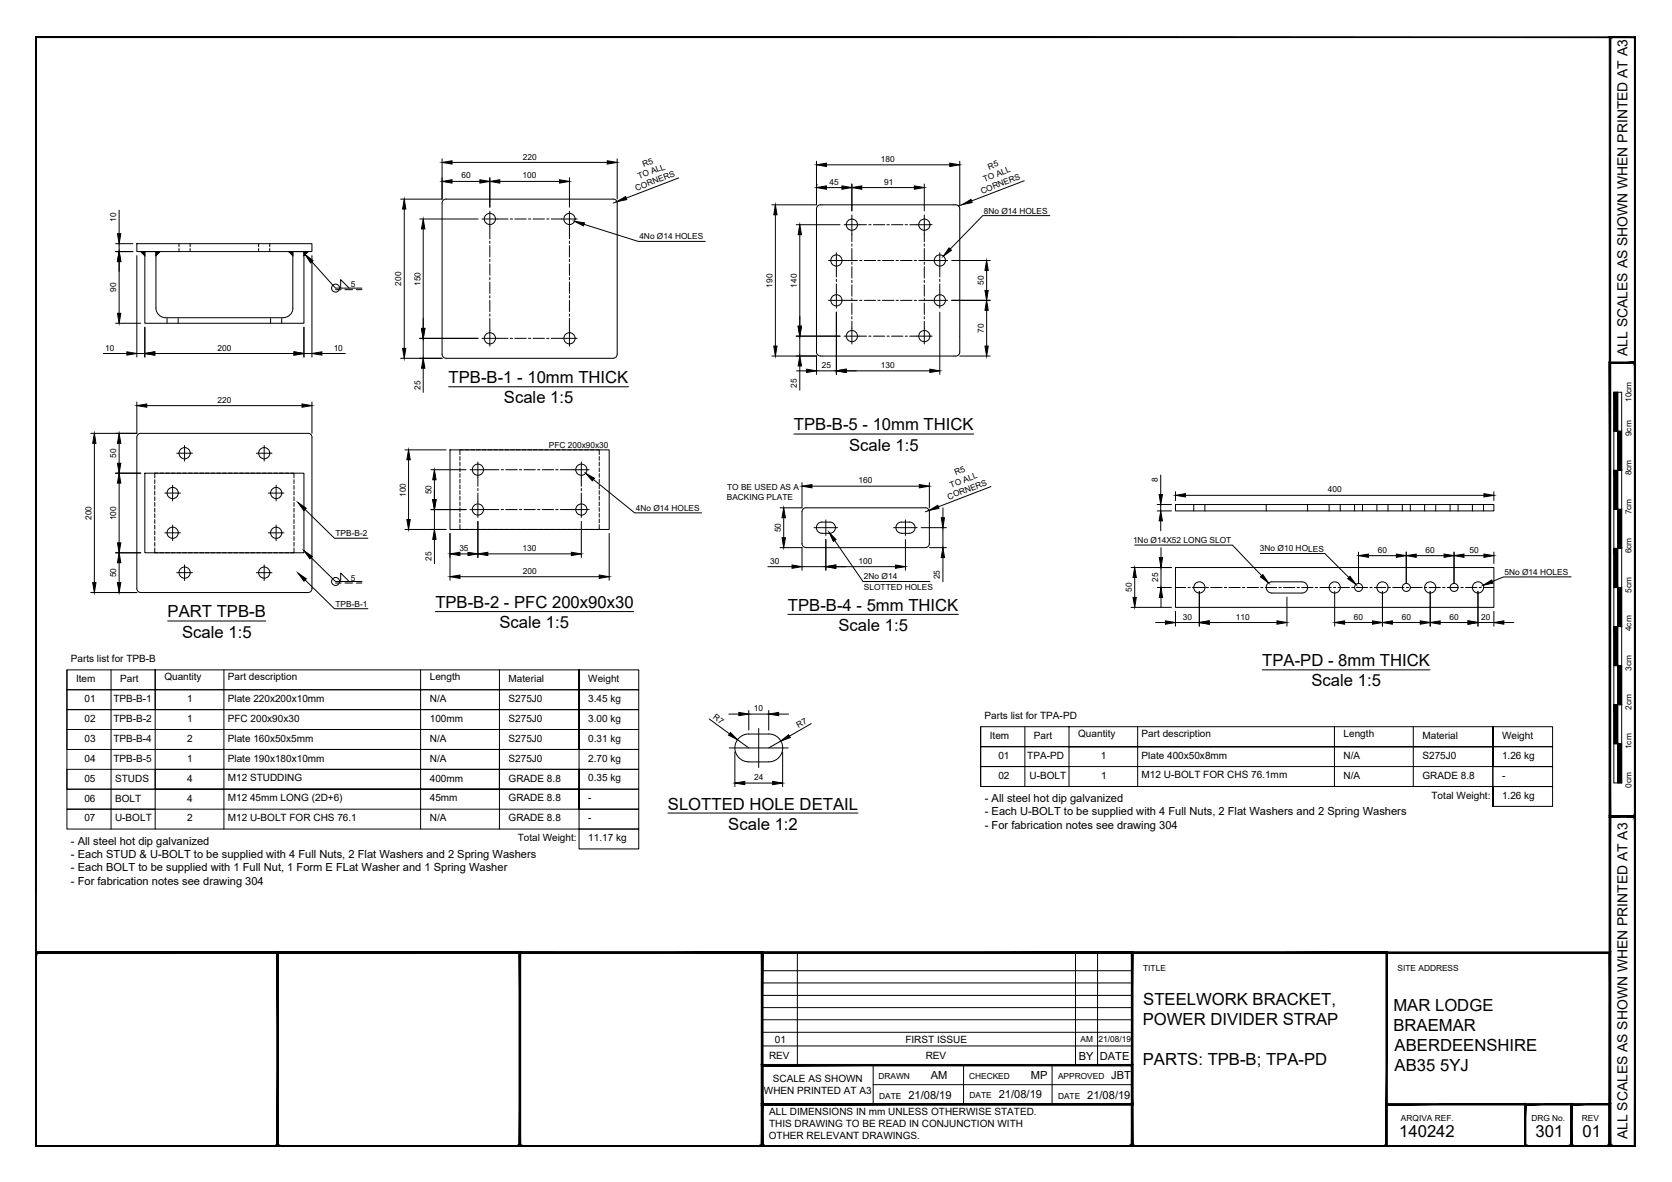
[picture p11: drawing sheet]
<svg xmlns="http://www.w3.org/2000/svg" width="420mm" height="297mm" viewBox="0 0 420 297" stroke-linecap="round" stroke-linejoin="round" font-family="sans-serif">
<!-- layer: PROPOSED OTHER USER 1 -->
<path d="M35.4 63.2h1v1zM39.2 63.2h1l-1 1zM72.6 63.2h1v1zM76.4 63.2h1l-1 1z" fill="#000" stroke="#000" stroke-width=".25"/>
<g fill="none" stroke="#000" stroke-width=".25">
<path d="M111.4 50.3l.7-.3h42a1.01 1.01 0 0 1 1 1v38a1.04 1.04 0 0 1-1 1h-42a1.01 1.01 0 0 1-1-1v-38zM205.2 46.5h.1M205.5 51.8l.7-.3h34a1.01 1.01 0 0 1 1 1v36a1.01 1.01 0 0 1-1 1h-34a1.01 1.01 0 0 1-1-1v-36zM34.4 61.2h44v2h-44zM36.4 63.2h-1l1 1M39.2 63.2h1l-1 1M73.6 63.2h2.8v18h-40v-18h2.8v14.2a2.4 2.4 0 0 0 2.4 2.4h29.6a2.44 2.44 0 0 0 2.4-2.4M73.6 63.2h-1l1 1M73.6 63.2v14.2M76.4 63.2h1l-1 1M34.7 109.2l.7-.3h42a.97 .97 0 0 1 1 1v38a1.01 1.01 0 0 1-1 1h-42a1.01 1.01 0 0 1-1-1v-38zM36.4 118.9h40v20h-40z"/>
<path d="M113.1 113.1h40v20h-40zM201.5 136.6v-8a1.01 1.01 0 0 1 1-1h30a.97 .97 0 0 1 1 1v8M201.5 136.6a1.01 1.01 0 0 0 1 1M202.5 137.6h30M206.5 131.2h2M206.5 131.2a1.41 1.41 0 0 0-1.4 1.4 1.41 1.41 0 0 0 1.4 1.4h2a1.42 1.42 0 0 0 1.4-1.4 1.42 1.42 0 0 0-1.4-1.4M226.5 131.2h2M226.5 131.2a1.42 1.42 0 0 0-1.4 1.4 1.42 1.42 0 0 0 1.4 1.4h2a1.41 1.41 0 0 0 1.4-1.4 1.41 1.41 0 0 0-1.4-1.4M233.5 136.6a1.01 1.01 0 0 1-1 1M295.4 126.8h80v1.6h-80zM295.4 142.6h80v10h-80zM318.5 146.8l.6-.5 .5-.1h7.6a1.41 1.41 0 0 1 1.4 1.4 1.41 1.41 0 0 1-1.4 1.4h-7.6a1.41 1.41 0 0 1-1.3-.7 1.41 1.41 0 0 1 .2-1.5z"/>
<path d="M185.7 185.5a3.5 3.5 0 0 1 2.5-1.1h5a3.5 3.5 0 0 1 3.5 3.6 3.5 3.5 0 0 1-3.5 3.5h-5a3.5 3.5 0 0 1-3.3-2.2 3.5 3.5 0 0 1 .8-3.8z"/>
<circle cx="123.1" cy="55" r="1.41"/>
<circle cx="143.1" cy="55" r="1.41"/>
<circle cx="214.1" cy="56.5" r="1.41"/>
<circle cx="232.3" cy="56.5" r="1.41"/>
<circle cx="210.2" cy="65.5" r="1.41"/>
<circle cx="210.2" cy="75.5" r="1.41"/>
<circle cx="236.2" cy="65.5" r="1.41"/>
<circle cx="236.2" cy="75.5" r="1.41"/>
<circle cx="123.1" cy="85" r="1.41"/>
<circle cx="143.1" cy="85" r="1.41"/>
<circle cx="214.1" cy="84.5" r="1.41"/>
<circle cx="232.3" cy="84.5" r="1.41"/>
<circle cx="46.4" cy="113.9" r="1.41"/>
<circle cx="66.4" cy="113.9" r="1.41"/>
<circle cx="120.1" cy="118" r="1.41"/>
<circle cx="146.1" cy="118" r="1.41"/>
<circle cx="43.4" cy="133.9" r="1.41"/>
<circle cx="43.4" cy="123.9" r="1.41"/>
<circle cx="69.4" cy="133.9" r="1.41"/>
<circle cx="69.4" cy="123.9" r="1.41"/>
<circle cx="120.1" cy="128" r="1.41"/>
<circle cx="146.1" cy="128" r="1.41"/>
<circle cx="46.4" cy="143.9" r="1.41"/>
<circle cx="66.4" cy="143.9" r="1.41"/>
<circle cx="301.4" cy="147.6" r="1.41"/>
<circle cx="335.4" cy="147.6" r="1.41"/>
<circle cx="341.4" cy="147.6" r="1.01"/>
<circle cx="347.4" cy="147.6" r="1.41"/>
<circle cx="353.4" cy="147.6" r="1.01"/>
<circle cx="359.4" cy="147.6" r="1.41"/>
<circle cx="365.4" cy="147.6" r="1.01"/>
<circle cx="371.4" cy="147.6" r="1.41"/>
</g>
<!-- layer: PROPOSED OTHER USER 1 - HIDDEN -->
<g fill="none" stroke="#000" stroke-width=".25">
<path d="M123.1 57v3M125 55h2.7M128.2 55h.6M129.4 55h2.8M132.8 55h.6M133.9 55h2.9M137.4 55h.6M138.5 55h2.6M143.1 57v3M214.1 58.9v1.8M216 56.5h1.7M218.3 56.5h.6"/>
<path d="M219.5 56.5h2.8M222.9 56.5h.6M224 56.5h2.9M227.5 56.5h.5M228.6 56.5h1.7M232.3 58.9v1.8M45 61.2v.8M45 62.5v.7M47.8 61.2v.8M47.8 62.5v.7M65 61.2v.8M65 62.5v.7"/>
<path d="M67.8 61.2v.8M67.8 62.5v.7M123.1 60.6v.6M123.1 61.7v2.9M123.1 65.2v.5M123.1 66.3v2.9M123.1 69.7v.6M123.1 70.9v2.8M123.1 74.3v.6M123.1 75.5v2.8M123.1 78.9v.6M143.1 60.6v.6"/>
<path d="M143.1 61.7v2.9M143.1 65.2v.5M143.1 66.3v2.9M143.1 69.7v.6M143.1 70.9v2.8M143.1 74.3v.6M143.1 75.5v2.8M143.1 78.9v.6M210.2 67.4v2.2M210.2 70.2v.6M210.2 71.3v2.2M212.1 65.5h3.4"/>
<path d="M212.1 75.5h3.4M214.1 61.3v.6M214.1 62.4v2.9M214.1 65.9v.5M214.1 67v2.9M214.1 70.4v.6M214.1 71.6v2.8M214.1 75v.6M214.1 76.2v2.8M214.1 79.6v.6M216 65.5h.6M216 75.5h.6"/>
<path d="M217.2 65.5h2.8M217.2 75.5h2.8M220.6 65.5h.6M220.6 75.5h.6M221.7 65.5h2.9M221.7 75.5h2.9M225.2 65.5h.5M225.2 75.5h.5M226.3 65.5h2.9M226.3 75.5h2.9M229.8 65.5h.5M229.8 75.5h.5"/>
<path d="M230.9 65.5h3.3M230.9 75.5h3.3M232.3 61.3v.6M232.3 62.4v2.9M232.3 65.9v.5M232.3 67v2.9M232.3 70.4v.6M232.3 71.6v2.8M232.3 75v.6M232.3 76.2v2.8M232.3 79.6v.6M236.2 67.4v2.2"/>
<path d="M236.2 70.2v.6M236.2 71.3v2.2M42 80v1.2M44.8 80v1.2M68 80v1.2M70.8 80v1.2M123.1 80v3.1M125 85h2.7M128.2 85h.6M129.4 85h2.8M132.8 85h.6M133.9 85h2.9"/>
<path d="M137.4 85h.6M138.5 85h2.6M143.1 80v3.1M214.1 80.7v1.8M216 84.5h1.7M218.3 84.5h.6M219.5 84.5h2.8M222.9 84.5h.6M224 84.5h2.9M227.5 84.5h.5M228.6 84.5h1.7M232.3 80.7v1.8"/>
<path d="M39.7 118.9h-.8v1.2M40.2 118.9h.9M41.6 118.9h1M43 118.9h1M44.5 118.9h.9M45.9 118.9h.9M47.3 118.9h1M48.8 118.9h.9M50.2 118.9h.9M51.6 118.9h1M53.1 118.9h.9M54.5 118.9h.9"/>
<path d="M55.9 118.9h1M57.3 118.9h1M58.8 118.9h.9M60.2 118.9h1M61.6 118.9h1M63.1 118.9h.9M64.5 118.9h.9M65.9 118.9h1M67.3 118.9h1M68.8 118.9h.9M70.2 118.9h.9M71.6 118.9h1"/>
<path d="M73.1 118.9h.8v1.2M115.6 114.7v1M115.6 116.1v1M115.6 117.6v.9M115.6 119v1M116.4 113.1h-.8v1.1M116.9 113.1h.9M118.3 113.1h1M119.7 113.1h1M121.2 113.1h.9M122.1 118h3.3M122.6 113.1h1"/>
<path d="M124 113.1h1M125.5 113.1h.9M125.9 118h.6M126.9 113.1h1M127.1 118h2.8M128.3 113.1h1M129.8 113.1h.9M130.5 118h.6M131.2 113.1h.9M131.7 118h2.8M132.6 113.1h1M134 113.1h1"/>
<path d="M135.1 118h.6M135.5 113.1h.9M136.2 118h2.9M136.9 113.1h.9M138.3 113.1h1M139.7 118h.5M139.7 113.1h1M140.8 118h3.3M141.2 113.1h.9M142.6 113.1h1M144 113.1h1M145.5 113.1h.9"/>
<path d="M146.9 113.1h1M148.3 113.1h1M149.8 113.1h.8v1.1M150.6 114.7v1M150.6 116.1v1M150.6 117.6v.9M150.6 119v1M38.9 137.7v1.2h.8M38.9 120.6v.9M38.9 122v1M38.9 123.4v1M38.9 124.9v.9"/>
<path d="M38.9 126.3v.9M38.9 127.7v1M38.9 129.1v1M38.9 130.6v.9M38.9 132v.9M38.9 133.4v1M38.9 134.9v.9M38.9 136.3v.9M40.2 138.9h.9M41.6 138.9h1M43 138.9h1M44.5 138.9h.9"/>
<path d="M45.9 138.9h.9M47.3 138.9h1M48.8 138.9h.9M50.2 138.9h.9M51.6 138.9h1M53.1 138.9h.9M54.5 138.9h.9M55.9 138.9h1M57.3 138.9h1M58.8 138.9h.9M60.2 138.9h1M61.6 138.9h1"/>
<path d="M63.1 138.9h.9M64.5 138.9h.9M65.9 138.9h1M67.3 138.9h1M68.8 138.9h.9M70.2 138.9h.9M71.6 138.9h1M73.9 137.7v1.2h-.8M73.9 120.6v.9M73.9 122v1M73.9 123.4v1M73.9 124.9v.9"/>
<path d="M73.9 126.3v.9M73.9 127.7v1M73.9 129.1v1M73.9 130.6v.9M73.9 132v.9M73.9 133.4v1M73.9 134.9v.9M73.9 136.3v.9M115.6 131.9v1.2h.8M115.6 120.4v1M115.6 121.9v.9M115.6 123.3v.9"/>
<path d="M115.6 124.7v1M115.6 126.2v.9M115.6 127.6v.9M115.6 129v1M115.6 130.4v1M116.9 133.1h.9M118.3 133.1h1M119.7 133.1h1M120.1 120v2.2M120.1 122.8v.5M120.1 123.9v2.2M121.2 133.1h.9"/>
<path d="M122.1 128.1h3.3M122.6 133.1h1M124 133.1h1M125.5 133.1h.9M125.9 128.1h.6M126.9 133.1h1M127.1 128.1h2.8M128.3 133.1h1M129.8 133.1h.9M130.5 128.1h.6M131.2 133.1h.9M131.7 128.1h2.8"/>
<path d="M132.6 133.1h1M134 133.1h1M135.1 128.1h.6M135.5 133.1h.9M136.2 128.1h2.9M136.9 133.1h.9M138.3 133.1h1M139.7 128.1h.5M139.7 133.1h1M140.8 128.1h3.3M141.2 133.1h.9M142.6 133.1h1"/>
<path d="M144 133.1h1M145.5 133.1h.9M146.1 120v2.2M146.1 122.8v.5M146.1 123.9v2.2M146.9 133.1h1M148.3 133.1h1M150.6 131.9v1.2h-.8M150.6 120.4v1M150.6 121.9v.9M150.6 123.3v.9M150.6 124.7v1"/>
<path d="M150.6 126.2v.9M150.6 127.6v.9M150.6 129v1M150.6 130.4v1M300 126.8v1.6M302.8 126.8v1.6M318.2 126.8v1.6M328.6 126.8v1.6M334 126.8v1.6M336.8 126.8v1.6M340.4 126.8v1.6M342.4 126.8v1.6"/>
<path d="M346 126.8v1.6M348.8 126.8v1.6M352.4 126.8v1.6M354.4 126.8v1.6M358 126.8v1.6M360.8 126.8v1.6M364.4 126.8v1.6M366.4 126.8v1.6M370 126.8v1.6M372.8 126.8v1.6M295.4 147.6h2.5M298.5 147.6h.6"/>
<path d="M299.7 147.6h2.8M303.1 147.6h.6M304.2 147.6h2.9M307.7 147.6h.5M308.8 147.6h2.9M312.2 147.6h.6M313.4 147.6h2.8M316.8 147.6h.6M318 147.6h2.8M321.4 147.6h.6M322.5 147.6h2.9M326 147.6h.5"/>
<path d="M327.1 147.6h2.9M330.5 147.6h.6M331.7 147.6h2.8M335.1 147.6h.6M336.2 147.6h2.9M339.7 147.6h.5M340.8 147.6h2.9M344.2 147.6h.6M345.4 147.6h2.8M348.8 147.6h.6M350 147.6h2.8M353.4 147.6h.6"/>
<path d="M354.5 147.6h2.9M358 147.6h.5M359.1 147.6h2.9M362.5 147.6h.6M363.7 147.6h2.8M367.1 147.6h.6M368.3 147.6h2.8M371.7 147.6h.6M372.8 147.6h2.6"/>
</g>
<!-- layer: TEXT AND DIMENSIONS -->
<g fill="none" stroke="#000" stroke-width=".25">
<path d="M111.1 39.9v10.1h-10.4M155.1 39.9v10.1M29.9 52.8v5.9M101.6 52.5v35M105.5 55h14.6M106.3 57.5v25M113.6 40.8h39M113.6 45.6h7M121.1 55h3.9M123.1 44.7v7.4M123.1 53.1v3.9M125.6 45.6h15"/>
<path d="M141.1 55h3.9M143.1 44.7v7.4M143.1 53.1v3.9M146.7 56.4l13.7 4.3h16.8M155 50.7l-.9 .3M170.6 44.7l-13.2 5.1M194 51.5h11M194.8 54v33M200.1 56.5h11M201 59v23M205.2 40.5v11M207.7 47.1h3.9"/>
<path d="M207.7 41.4h31M212.1 56.5h3.9M214.1 46.2v6.8M214.1 54v4.9M216.6 47.1h13.2M230.3 56.5h3.9M232.3 46.2v6.8M232.3 54v4.9M241.2 40.5v11M241.8 51.4l-.9 .4M257.4 45.4l-13.3 5.1M263.8 54.2h-16.8l-8.2 8.4"/>
<path d="M29 63.2h4.4M29 61.2h4.4M29.9 61.2v2M29.9 65.7v13M34.4 64.2v25.5M78.4 65.8l5.9 6.6h6.7M78.4 64.2v25.5M84.3 72.8h1.4M85.6 72.4v-2.1l2.1 2.1M86.7 72.8h1.9M89.5 72.8h1.4M208.2 75.5h3.9"/>
<path d="M208.2 65.5h3.9M210.2 63.5v3.9M210.2 73.5v3.9M210.2 78.4v15.7M234.2 75.5h3.9M234.2 65.5h3.9M236.2 63.5v3.9M236.2 73.5v3.9M236.2 78.4v15.7M239.1 75.5h9.7M239.1 65.5h9.7M247.9 68v5"/>
<path d="M247.9 78v9M26 88.8h5.9M29 81.2h6.4M34.4 88.8h2M36.4 82.2v7.5M38.9 88.8h35M76.4 88.8h2M76.4 82.2v7.5M80.9 88.8h5.9M100.7 90h10.4M105.5 85h14.6M106.3 85v5"/>
<path d="M106.3 92.5v6.1M112.7 97.2h45.2M121.1 85h3.9M123.1 83.1v3.9M141.1 85h3.9M143.1 83.1v3.9M194 89.5h11.2v4.6M200.1 84.5h11M200.2 93.2h2.5M201 84.5v5M201 92v6.1M205.2 93.2h5"/>
<path d="M212.1 84.5h3.9M212.7 93.2h21M214.1 82.5v3.9M230.3 84.5h3.9M232.3 82.5v3.9M241.2 89.5h7.6M23.7 111.4v35M29 118.9h6.4M29.9 111.4v5M34.4 101v7.9h-11.6M36.9 101.9h39M44.4 113.9h4"/>
<path d="M46.4 112v3.9M64.4 113.9h4M66.4 112v3.9M78.4 101v7.9M101.8 113.1h10.3M102.7 115.5v15.1M108.3 118h8.8M118.1 118h4M120.1 116.1v3.9M144.1 118h3.9M146.1 116.1v3.9M199.5 109.1h45.2"/>
<path d="M291.7 119.4v4.9M29 138.9h6.4M29.9 121.4v15M41.4 123.9h3.9M41.4 133.9h3.9M43.4 121.9v4M43.4 132v3.9M67.4 123.9h3.9M67.4 133.9h3.9M69.4 121.9v4M69.4 132v3.9M76.7 128l7.3 7.3h8.4"/>
<path d="M101.8 133.1h10.3M108.3 128.1h8.8M109.2 120.6v5M109.2 128.1v5M109.2 135.6v6M113.1 134v11.8M115.6 139.2h2M118.1 128.1h4M120.1 126.1v3.9M120.1 131v9.1M122.6 139.2h21M144.1 128.1h3.9"/>
<path d="M146.1 126.1v3.9M146.1 131v9.1M149.1 120.5l10.4 8.4h16.8M153.1 134v11.8M196 137.6h5.5v5.7M196.9 130.1v5M201.5 121.3v6.3h-5.5M204 122.2h27M204.6 132.6h5.9M207.5 130.7v3.9M207.5 135.6v7.7M209.7 135.8l7.2 10.3h16.8"/>
<path d="M224.6 132.6h5.9M227.5 130.7v3.9M227.5 135.6v7.7M231.5 132.6h6.3M233.5 128.3l-1 .3M233.5 137.6h4.3M233.5 121.3v6.3M236.9 127.6v2.5M236.9 132.6v5M249 122.3l-13.2 5.1M285.1 137h24.6l7.3 7.7M290.8 126.8h3.6"/>
<path d="M290.8 128.4h3.6M291.7 126.8v1.6M291.7 130.9v2.5M291.7 137.6v2.5M295.4 123.6v2.2M297.9 124.5h75M316.7 139.1h16.2l6 6M341.4 138.7v7.9M343.9 139.6h7M353.4 138.7v7.9M355.9 139.6h7M365.4 138.7v7.9"/>
<path d="M367.9 139.6h5M375.4 123.6v2.2M375.4 138.7v2.9M22.8 148.9h11.6M29.9 141.4v5M42.1 156.1h24.7M44.4 143.9h4M46.4 141.9v4M64.4 143.9h4M66.4 141.9v4M76.7 145.8l7.3 7.2h8.4M78.2 140.1l6.1 6h6.7"/>
<path d="M84.3 146.5h1.4M85.6 146.1v-2.1l2.1 2.1M86.7 146.5h1.9M89.5 146.5h1.4M109.4 153.7h49.8M115.6 144.9h35M193 142.4h6M198 154.4h42.8M201.5 142.4h6M210 142.4h15M236.9 140.1v6.1M284.2 142.6h10.2"/>
<path d="M284.2 152.6h10.2M285.1 145.1v5M290.4 156.4h2.5M290.8 147.6h3.6M291.7 142.6v5M291.7 150.1v2.5M295.4 156.4h6M295.4 153.6v3.8M301.4 148.6v8.8M303.9 156.4h17M323.4 150v7.4M335.4 148.6v8.8"/>
<path d="M337.9 156.4h7M347.4 148.6v8.8M349.9 156.4h7M359.4 148.6v8.8M361.9 156.4h7M371.4 148.6v8.8M371.4 156.4h4M375.4 153.6v3.8M377.9 156.4h2.5M394.8 145h-17l-2.8 1.1M16.8 168.3v30M27.9 168.3v40"/>
<path d="M39 178.3v5h-22.2v-5h128.7M39 173.3h106.5M39 178.3h106.5M56.3 168.3v40M105.7 168.3v40M125.5 168.3v40M145.5 168.3h-106.5v5h-22.2v-5h22.2v10M145.5 173.3h-128.7v5h22.2M145.5 173.3v15M145.5 168.3v20M145.5 168.3h15v5h-15zM145.5 173.3h15v5h-15z"/>
<path d="M145.5 178.3h15v5h-15zM183.2 179.5h2.5M188.2 178.5v5M188.2 179.5h5M193.2 178.5v5M195.7 179.5h2.5M317.2 168.3h42.2M39 183.3h106.5h-106.5M39 198.3h-22.2v5h128.7M39 183.3v25M39 193.3h106.5M39 183.3h106.5"/>
<path d="M145.5 193.3h-128.7v5h128.7M145.5 183.3h-128.7v5h22.2M145.5 198.3h-106.5h106.5M145.5 183.3h15v5h-15zM145.5 193.3h15v5h-15zM145.5 198.3v5v-5M145.5 188.3h-106.5h106.5M145.5 188.3h15v5h-15zM145.5 198.3h15v5h-15zM145.5 193.3v10M178.2 180.7l5.1 3.7M183.3 188h14.8"/>
<path d="M184.7 189v8.7M185.3 185.9l2.9 2.1M187.2 196.8h7M190.7 183.1v9.8M196.2 186.2l-3 1.8M196.7 189v8.7M203.9 181.8l-5.5 3.2M246.4 187.6h128.7h-106.5v5h-22.2zM246.4 182.6v15.1M257.5 182.6v15.1M268.6 182.6h-22.2v5h22.2v-5h106.5M268.6 192.6v5.1"/>
<path d="M285.9 182.6v15.1M335.3 182.6v15.1M355.1 182.6v15.1M375.1 197.7h15.1v4.9h-15.1zM375.1 182.6v10zM375.1 182.6h15.1v5h-15.1zM375.1 187.6h15.1v5h-15.1zM375.1 192.6h15.1v5.1h-15.1zM375.1 182.6v15.1M390.2 192.6h-143.8v5.1h143.8M39 203.3h-22.2v5h128.7M145.5 208.3h15v5h-15z"/>
<path d="M145.5 203.3h15v5h-15zM167.8 204.3h47.8"/>
<circle cx="84.3" cy="72.4" r="1.01"/>
<circle cx="84.3" cy="146.1" r="1.01"/>
</g>
<g fill="#000" stroke="#000" stroke-width=".25">
<path d="M29.5 58.7h.9l-.5 2.5zM101.6 50l.4 2.5h-.8zM106.3 55l.5 2.5h-.9zM111.1 40.8l2.5-.4v.8zM111.1 45.6l2.5-.4v.8zM120.6 45.2l2.5 .4-2.5 .4zM123.1 45.6l2.5-.4v.8zM140.6 45.2l2.5 .4-2.5 .4zM144.4 55.6l2.5 .4-.3 .8zM152.6 40.4l2.5 .4-2.5 .4zM155 50.7l2.2-1.3 .3 .8zM194.8 51.5l.5 2.5h-.9z"/>
<path d="M201 56.5l.4 2.5h-.8zM205.2 47.1l2.5-.4v.9zM205.2 41.4l2.5-.4v.8zM211.6 46.7l2.5 .4-2.5 .5zM214.1 47.1l2.5-.4v.9zM229.8 46.7l2.5 .4-2.5 .5zM238.7 41l2.5 .4-2.5 .4zM241.8 51.4l2.2-1.3 .3 .8zM29.5 78.7h.9l-.5 2.5zM29.9 63.2l.5 2.5h-.9zM76.7 63.9l2 1.6-.7 .6zM238.5 62.3l.6 .6-2 1.5z"/>
<path d="M247.5 73h.8l-.4 2.5zM247.9 65.5l.4 2.5h-.8zM247.9 75.5l.4 2.5h-.8zM31.9 88.4l2.5 .4-2.5 .4zM36.4 88.8l2.5-.4v.8zM73.9 88.4l2.5 .4-2.5 .4zM78.4 88.8l2.5-.4v.8zM101.2 87.5h.8l-.4 2.5zM105.9 82.5h.9l-.5 2.5zM106.3 90l.5 2.5h-.9zM194.4 87h.9l-.5 2.5zM200.6 82h.8l-.4 2.5z"/>
<path d="M201 89.5l.4 2.5h-.8zM202.7 92.8l2.5 .4-2.5 .4zM210.2 93.2l2.5-.4v.8zM233.7 92.8l2.5 .4-2.5 .4zM247.5 87h.8l-.4 2.5zM23.7 108.9l.4 2.5h-.8zM29.9 108.9l.5 2.5h-.9zM29.5 116.4h.9l-.5 2.5zM34.4 101.9l2.5-.4v.8zM75.9 101.5l2.5 .4-2.5 .4zM102.7 113.1l.4 2.4h-.9zM29.9 118.9l.5 2.5h-.9z"/>
<path d="M29.5 136.4h.9l-.5 2.5zM74.9 126.3l2.1 1.4-.6 .6zM102.2 130.6h.9l-.4 2.5zM108.7 125.6h.9l-.4 2.5zM109.2 133.1l.4 2.5h-.9zM109.2 118l.4 2.6h-.9zM113.1 139.2l2.5-.4v.8zM117.6 138.8l2.5 .4-2.5 .4zM120.1 139.2l2.5-.4v.8zM143.6 138.8l2.5 .4-2.5 .4zM147.2 118.9l2.2 1.3-.5 .6zM196.9 127.6l.5 2.5h-.9z"/>
<path d="M196.5 135.1h.9l-.5 2.5zM201.5 122.2l2.5-.4v.8zM208.3 133.8l1.8 1.8-.7 .5zM231 121.8l2.5 .4-2.5 .4zM233.5 128.3l2.2-1.3 .3 .8zM236.5 130.1h.8l-.4 2.5zM291.7 128.4l.4 2.5h-.8zM291.3 124.3h.8l-.4 2.5zM295.4 124.5l2.5-.4v.8zM341.4 139.6l2.5-.4v.9zM350.9 139.2l2.5 .4-2.5 .5zM353.4 139.6l2.5-.4v.9z"/>
<path d="M362.9 139.2l2.5 .4-2.5 .5zM365.4 139.6l2.5-.4v.9zM372.9 139.2l2.5 .4-2.5 .5zM372.9 124.1l2.5 .4-2.5 .4zM23.3 146.4h.8l-.4 2.5zM29.9 138.9l.5 2.5h-.9zM29.5 146.4h.9l-.5 2.5zM74.9 144l2.1 1.5-.6 .6zM76.4 138.4l2.1 1.4-.6 .6zM113.1 144.9l2.5-.4v.9zM150.6 144.5l2.5 .4-2.5 .5zM199 142l2.5 .4-2.5 .4z"/>
<path d="M207.5 142.4l2.5-.4v.8zM225 142l2.5 .4-2.5 .4zM236.9 137.6l.4 2.5h-.8zM285.1 142.6l.4 2.5h-.8zM284.7 150.1h.8l-.4 2.5zM291.3 140.1h.8l-.4 2.5zM291.7 147.6l.4 2.5h-.8zM292.9 156l2.5 .4-2.5 .5zM301.4 156.4l2.5-.4v.9zM316.7 145l.6-.6 1.5 2.1zM320.9 156l2.5 .4-2.5 .5zM335.4 156.4l2.5-.4v.9z"/>
<path d="M339.2 144.8l1.5 2.1-2-1.5zM344.9 156l2.5 .4-2.5 .5zM347.4 156.4l2.5-.4v.9zM356.9 156l2.5 .4-2.5 .5zM359.4 156.4l2.5-.4v.9zM368.9 156l2.5 .4-2.5 .5zM372.7 147.1l2.1-1.3 .4 .7zM375.4 156.4l2.5-.4v.9zM185.7 179l2.5 .5-2.5 .4zM193.2 179.5l2.5-.5v.9zM183.6 184.1l1.7 1.8-2.2-1.2zM184.7 196.8l2.5-.4v.8z"/>
<path d="M194.2 196.4l2.5 .4-2.5 .4zM196.2 186.2l2-1.6 .4 .8z"/>
</g>
<!-- layer: 0 -->
<g fill="none" stroke="#000" stroke-width=".25">
<path d="M405.5 98.6h2v98.1h-2zM406.5 98.6v98.1M405.5 118.2h2M405.5 108.4h2M405.5 137.8h2M405.5 128h2M405.5 157.5h2M405.5 147.7h2M405.5 177.1h2M405.5 167.3h2M405.5 186.9h2M200.4 239.4v28.3"/>
<path d="M270.3 239.4v28.3M275.8 239.4v28.3M191.5 250.1h93M191.5 247h93M191.5 243.9h93M191.5 256.3h93M191.5 253.2h93M191.5 259.4h93M191.5 262.8h93M219.4 267.7v9.8M219.4 272.6h65.1M242.1 267.7v9.8"/>
<path d="M264.4 267.7v9.8"/>
</g>
<g fill="#000" stroke="#000" stroke-width=".25">
<path d="M8.9 9.3l.2 .1h401.6zM8.9 9.3h402l-.2 .1z"/>
<path d="M404.4 9.3l.3 .1zM404.4 9.3l.3 .1-.3 278.6zM404.7 9.4l-.3 278.6 .3-.1zM404.4 288l.3-.1z"/>
<path d="M404.6 9.3l.1 .1h6zM404.6 9.3h6.3l-.2 .1z"/>
<path d="M410.7 9.4v278.5l.2-278.6zM410.9 9.3v278.7l-.2-.1z"/>
<path d="M410.7 9.4v278.5l.2-278.6zM410.9 9.3v278.7l-.2-.1z"/>
<path d="M404.4 91l.3 .3 6.2-.3zM404.7 91.3l6.2-.3-.2 .3zM410.9 91l-.2 .3z"/>
<path d="M404.4 91l.3 114v-113.7zM404.4 91l.3 114-.3 .3z"/>
<path d="M405.5 98.6l1 9.8v-9.8zM405.5 98.6l1 9.8h-1z"/>
<path d="M410.9 91.1l-.2 .2 .2 113.9zM410.7 91.3l.2 113.9-.2-.2zM410.7 205l.2 .3zM404.7 205h6l.2 .3zM404.7 205l-.3 .3h6.5z"/>
<path d="M405.5 118.2l1 9.8v-9.8zM405.5 118.2l1 9.8h-1z"/>
<path d="M406.5 108.4l1 9.8v-9.8zM406.5 108.4l1 9.8h-1z"/>
<path d="M405.5 137.8l1 9.8v-9.8zM405.5 137.8l1 9.8h-1z"/>
<path d="M406.5 128l1 9.8v-9.8zM406.5 128l1 9.8h-1z"/>
<path d="M405.5 157.5l1 9.8v-9.8zM405.5 157.5l1 9.8h-1z"/>
<path d="M406.5 147.6l1 9.9v-9.9zM406.5 147.6l1 9.9h-1z"/>
<path d="M405.5 177.1l1 9.8v-9.8zM405.5 177.1l1 9.8h-1z"/>
<path d="M406.5 167.3l1 9.8v-9.8zM406.5 167.3l1 9.8h-1z"/>
<path d="M406.5 186.9l1 9.8v-9.8zM406.5 186.9l1 9.8h-1z"/>
<path d="M404.4 205l.3 .3 6.2-.3zM404.7 205.3l6.2-.3-.2 .3zM410.9 205l-.2 .3z"/>
<path d="M410.9 205.1l-.2 .2 .2 82.7zM410.7 205.3l.2 82.7-.2-.1zM410.7 287.9l.2 .1z"/>
<path d="M8.9 239.2l.2 .4zM8.9 239.2l395.5 .4h-395.3zM8.9 239.2l395.5 .4 .3-.4z"/>
<path d="M9.1 239.6h60.5l.3-.4zM8.9 239.2h61l-60.8 .4zM8.9 239.2l.2 .4z"/>
<path d="M69.9 239.6h60.6l.3-.4zM69.6 239.2h61.2l-60.9 .4zM69.6 239.2l.3 48.7v-48.3zM69.6 239.2l.3 48.7-.3 .1zM69.6 288l.3-.1z"/>
<path d="M130.8 239.6h60.5l.4-.4zM130.5 239.2h61.2l-60.9 .4zM130.5 239.2l.3 48.7v-48.3zM130.5 239.2l.3 48.7-.3 .1zM130.5 288l.3-.1z"/>
<path d="M191.7 239.6h92.6l.4-.4zM191.3 239.2h93.4l-93 .4zM191.3 239.2l.4 48.7v-48.3zM191.3 239.2l.4 48.7-.4 .1zM191.3 288l.4-.1z"/>
<path d="M284.7 239.6h63.6l.3-.4zM284.3 239.2h64.3l-63.9 .4zM284.3 239.2l.4 48.7v-48.3zM284.3 239.2l.4 48.7-.4 .1zM284.3 288l.4-.1z"/>
<path d="M404.7 239.2l-.3 .4 .3 48.4zM404.4 239.6l.3 48.4-.3-.1zM404.4 287.9l.3 .1z"/>
<path d="M191.3 277.3l.4 .4 93-.4zM191.7 277.7l93-.4-.4 .4zM284.7 277.3l-.4 .4 .4 10.3zM284.3 277.7l.4 10.3-.4-.1zM284.3 287.9l.4 .1z"/>
<path d="M191.3 277.7h93.4l-.4-.4zM191.3 277.7l.4-.4h92.6zM191.3 267.5v10.2l.4-.4zM191.3 267.5l.4 .4v9.4zM191.3 267.5l.4 .4 93-.4zM191.7 267.9l93-.4-.4 .4zM284.7 267.5l-.4 .4 .4 9.8zM284.3 267.9l.4 9.8-.4-.4z"/>
<path d="M383.1 277.3l.3 .4 11.7-.4zM383.4 277.7l11.7-.4-.4 .4zM394.7 277.7l.4 10.3v-10.7zM394.7 277.7l.4 10.3-.4-.1zM394.7 287.9l.4 .1z"/>
<path d="M348.5 277.7h34.8v-.4zM348.5 277.3h34.8l-34.8 .4z"/>
<path d="M394.7 277.3l.4 .4 9.6-.4zM395.1 277.7l9.6-.4-.3 .4zM404.7 277.3l-.3 .4 .3 10.3zM404.4 277.7l.3 10.3-.3-.1zM404.4 287.9l.3 .1z"/>
<path d="M9.1 9.4l-.2 278.6 .2-.1zM8.9 9.3l.2 .1-.2 278.6z"/>
<path d="M9.1 239.6l-.2 48.4 .2-.1zM8.9 239.4l.2 .2-.2 48.4z"/>
<path d="M9.1 287.9l60.7 .1-.2-.1zM9.1 287.9l60.7 .1h-60.9z"/>
<path d="M69.6 287.9l.3 .1zM69.9 239.2v48.8l-.3-.1zM69.9 239.2l-.3 .4v48.3z"/>
<path d="M69.9 287.9l60.7 .1-.1-.1zM69.9 287.9l60.7 .1h-60.8z"/>
<path d="M130.5 287.9l.3 .1zM130.8 239.2v48.8l-.3-.1zM130.8 239.2l-.3 .4v48.3z"/>
<path d="M130.8 287.9l60.7 .1-.2-.1zM130.8 287.9l60.7 .1h-60.9z"/>
<path d="M191.3 287.9l.4 .1zM191.7 239.2v48.8l-.4-.1zM191.3 239.6v48.3l.4-48.7z"/>
<path d="M191.7 287.9l92.8 .1-.2-.1zM191.7 287.9l92.8 .1h-93z"/>
<path d="M284.3 287.9l.4 .1zM284.7 239.2v48.8l-.4-.1zM284.7 239.2l-.4 .4v48.3z"/>
<path d="M191.5 288h93l-.2-.1zM191.5 288l.2-.1h92.6zM191.3 288l.4-.1zM191.7 277.7v10.2l-.4 .1zM191.3 277.3v10.7l.4-10.3z"/>
<path d="M284.7 287.9l63.8 .1-.2-.1zM284.7 287.9l63.8 .1h-64z"/>
<path d="M348.3 287.9l.3 .1zM348.6 239.2v48.8l-.3-.1zM348.6 239.2l-.3 .4v48.3z"/>
<path d="M383.3 288h11.6l-.2-.1zM383.4 287.9h11.3l-11.4 .1zM383.1 288l.3-.1zM383.4 277.7v10.2l-.3 .1zM383.1 277.3v10.7l.3-10.3z"/>
<path d="M8.9 288h395.7l-.2-.1zM8.9 288l.2-.1h395.3zM8.9 239.4v48.6l.2-.1zM8.9 239.4l.2 .2v48.3z"/>
<path d="M394.9 288h9.7l-.2-.1zM394.9 288l.2-.1h9.3zM394.7 288l.4-.1zM395.1 277.7v10.2l-.4 .1zM394.7 277.3v10.7l.4-10.3z"/>
<path d="M9.1 287.9l401.8 .1-.2-.1zM9.1 287.9l401.8 .1h-402z"/>
<path d="M404.7 287.9l6.2 .1-.2-.1zM404.7 287.9l6.2 .1h-6.3z"/>
<path d="M404.6 288h6.3l-.2-.1zM404.7 287.9h6l-6.1 .1zM404.4 288l.3-.1zM404.7 205.3v82.6l-.3 .1zM404.4 205v83l.3-82.7z"/>
</g>
<g font-size="4.2">
<text x="112.7" y="96.3">TPB-B-1 - 10mm THICK</text>
<text x="126.6" y="101.4">Scale 1:5</text>
<text x="199.5" y="108.2">TPB-B-5 - 10mm THICK</text>
<text x="213.4" y="113.2">Scale 1:5</text>
<text x="42.1" y="155.2">PART TPB-B</text>
<text x="109.4" y="152.8">TPB-B-2 - PFC 200x90x30</text>
<text x="198" y="153.5">TPB-B-4 - 5mm THICK</text>
<text x="45.8" y="160.2">Scale 1:5</text>
<text x="125.5" y="157.8">Scale 1:5</text>
<text x="210.7" y="158.5">Scale 1:5</text>
<text x="317.2" y="167.4">TPA-PD - 8mm THICK</text>
<text x="329.6" y="172.5">Scale 1:5</text>
<text x="167.8" y="203.4">SLOTTED HOLE DETAIL</text>
<text x="183" y="208.5">Scale 1:2</text>
<text x="287.2" y="257.5">POWER DIVIDER STRAP</text>
<text x="287.3" y="252.5">STEELWORK BRACKET,</text>
<text x="350.1" y="254">MAR LODGE</text>
<text x="350.1" y="259">BRAEMAR</text>
<text x="287.2" y="267.5">PARTS: TPB-B; TPA-PD</text>
<text x="350.5" y="264.1">ABERDEENSHIRE</text>
<text x="350.5" y="269.1">AB35 5YJ</text>
<text x="351.6" y="285.7">140242</text>
<text x="385.9" y="285.7">301</text>
<text x="397.7" y="285.7">01</text>
</g>
<g font-size="3.5">
<text x="409" y="89.4" transform="rotate(-90 409 89.4)">ALL SCALES AS SHOWN WHEN PRINTED AT A3</text>
<text x="409" y="286.3" transform="rotate(-90 409 286.3)">ALL SCALES AS SHOWN WHEN PRINTED AT A3</text>
</g>
<g font-size="2.8">
<text x="247.5" y="201.5">- All steel hot dip galvanized</text>
<text x="247.5" y="204.9">- Each U-BOLT to be supplied with 4 Full Nuts, 2 Flat Washers and 2 Spring Washers</text>
<text x="247.5" y="208.3">- For fabrication notes see drawing 304</text>
<text x="17.8" y="212.2">- All steel hot dip galvanized</text>
<text x="17.8" y="215.6">- Each STUD &amp; U-BOLT to be supplied with 4 Full Nuts, 2 Flat Washers and 2 Spring Washers</text>
<text x="17.8" y="219">- Each BOLT to be supplied with 1 Full Nut, 1 Form E FLat Washer and 1 Spring Washer</text>
<text x="17.8" y="222.3">- For fabrication notes see drawing 304</text>
<text x="271.1" y="266.3">BY</text>
<text x="276.4" y="266.3">DATE</text>
<text x="233.9" y="271.1">AM</text>
<text x="259" y="271.1">MP</text>
<text x="279.3" y="271.1">JBT</text>
<text x="228.3" y="276.1">21/08/19</text>
<text x="251" y="276">21/08/19</text>
<text x="273.2" y="276.1">21/08/19</text>
</g>
<g font-size="2.5">
<text x="17.8" y="166.4">Parts list for TPB-B</text>
<text x="19.1" y="171.4">Item</text>
<text x="30.2" y="171.4">Part</text>
<text x="41.3" y="170.9">Quantity</text>
<text x="57.2" y="170.9">Part description</text>
<text x="108" y="170.9">Length</text>
<text x="127.8" y="171.4">Material</text>
<text x="147.8" y="171.4">Weight</text>
<text x="21.3" y="176.4">01</text>
<text x="28.5" y="176.4">TPB-B-1</text>
<text x="47" y="176.4">1</text>
<text x="57.2" y="176.4">Plate 220x200x10mm</text>
<text x="108" y="176.4">N/A</text>
<text x="127.8" y="176.4">S275J0</text>
<text x="147.8" y="176.4">3.45 kg</text>
<text x="21.3" y="181.4">02</text>
<text x="28.5" y="181.4">TPB-B-2</text>
<text x="47" y="181.4">1</text>
<text x="57.2" y="181.4">PFC 200x90x30</text>
<text x="108" y="181.4">100mm</text>
<text x="127.8" y="181.4">S275J0</text>
<text x="147.8" y="181.4">3.00 kg</text>
<text x="247.4" y="180.7">Parts list for TPA-PD</text>
<text x="248.7" y="185.7">Item</text>
<text x="259.8" y="185.7">Part</text>
<text x="270.9" y="185.2">Quantity</text>
<text x="286.9" y="185.2">Part description</text>
<text x="337.6" y="185.2">Length</text>
<text x="357.4" y="185.7">Material</text>
<text x="377.5" y="185.7">Weight</text>
<text x="21.3" y="186.4">03</text>
<text x="21.3" y="191.4">04</text>
<text x="28.5" y="186.4">TPB-B-4</text>
<text x="28.5" y="191.4">TPB-B-5</text>
<text x="47" y="186.4">2</text>
<text x="47" y="191.4">1</text>
<text x="57.2" y="186.4">Plate 160x50x5mm</text>
<text x="57.2" y="191.4">Plate 190x180x10mm</text>
<text x="108" y="186.4">N/A</text>
<text x="108" y="191.4">N/A</text>
<text x="127.8" y="186.4">S275J0</text>
<text x="127.8" y="191.4">S275J0</text>
<text x="147.8" y="186.4">0.31 kg</text>
<text x="147.8" y="191.4">2.70 kg</text>
<text x="250.9" y="190.7">01</text>
<text x="258.2" y="190.7">TPA-PD</text>
<text x="276.6" y="190.7">1</text>
<text x="286.9" y="190.7">Plate 400x50x8mm</text>
<text x="337.6" y="190.7">N/A</text>
<text x="357.4" y="190.7">S275J0</text>
<text x="377.5" y="190.7">1.26 kg</text>
<text x="21.2" y="196.4">05</text>
<text x="28.9" y="196.4">STUDS</text>
<text x="47" y="196.4">4</text>
<text x="57.2" y="196.3">M12 STUDDING</text>
<text x="108" y="196.4">400mm</text>
<text x="127.8" y="196.4">GRADE 8.8</text>
<text x="147.8" y="196.4">0.35 kg</text>
<text x="250.9" y="195.7">02</text>
<text x="258.7" y="195.7">U-BOLT</text>
<text x="276.7" y="195.7">1</text>
<text x="286.9" y="195.6">M12 U-BOLT FOR CHS 76.1mm</text>
<text x="337.6" y="195.7">N/A</text>
<text x="357.4" y="195.7">GRADE 8.8</text>
<text x="377.5" y="195.7">-</text>
<text x="21.2" y="201.4">06</text>
<text x="28.9" y="201.4">BOLT</text>
<text x="47" y="201.4">4</text>
<text x="57.2" y="201.3">M12 45mm LONG (2D+6)</text>
<text x="108" y="201.4">45mm</text>
<text x="127.8" y="201.4">GRADE 8.8</text>
<text x="147.8" y="201.4">-</text>
<text x="359.7" y="200.7">Total Weight:</text>
<text x="377.5" y="200.7">1.26 kg</text>
<text x="21.2" y="206.4">07</text>
<text x="28.9" y="206.4">U-BOLT</text>
<text x="47" y="206.4">2</text>
<text x="57.2" y="206.3">M12 U-BOLT FOR CHS 76.1</text>
<text x="108" y="206.4">N/A</text>
<text x="127.8" y="206.4">GRADE 8.8</text>
<text x="147.8" y="206.4">-</text>
<text x="130.1" y="211.4">Total Weight:</text>
<text x="147.8" y="211.4">11.17 kg</text>
<text x="194.7" y="262">01</text>
<text x="227.5" y="262">FIRST ISSUE</text>
<text x="193.3" y="266.2">REV</text>
<text x="232.6" y="266.2">REV</text>
<text x="192" y="275">WHEN PRINTED AT A3</text>
<text x="194.2" y="272">SCALE AS SHOWN</text>
<text x="193.3" y="280.3">ALL DIMENSIONS IN mm UNLESS OTHERWISE STATED.</text>
<text x="193.2" y="286.3">OTHER RELEVANT DRAWINGS.</text>
<text x="193.3" y="283.3">THIS DRAWING TO BE READ IN CONJUNCTION WITH</text>
</g>
<g font-size="2.1">
<text x="131.4" y="40.1">220</text>
<text x="161.8" y="41.9" transform="rotate(-21 161.8 41.9)">R5</text>
<text x="221.3" y="40.7">180</text>
<text x="115.9" y="44.9">60</text>
<text x="131.3" y="44.9">100</text>
<text x="160" y="48" transform="rotate(-21 160 48)">CORNERS</text>
<text x="160.6" y="45" transform="rotate(-21 160.6 45)">TO ALL</text>
<text x="208.5" y="46.4">45</text>
<text x="222.2" y="46.4">91</text>
<text x="247.4" y="45.8" transform="rotate(-21 247.4 45.8)">TO ALL</text>
<text x="248.6" y="42.6" transform="rotate(-21 248.6 42.6)">R5</text>
<text x="246.8" y="48.7" transform="rotate(-21 246.8 48.7)">CORNERS</text>
<text x="247.2" y="53.8">8No Ø14 HOLES</text>
<text x="29.2" y="55.8" transform="rotate(-90 29.2 55.8)">10</text>
<text x="160.7" y="60.1">4No Ø14 HOLES</text>
<text x="100.8" y="71.8" transform="rotate(-90 100.8 71.8)">200</text>
<text x="105.6" y="71.8" transform="rotate(-90 105.6 71.8)">150</text>
<text x="247.2" y="71.6" transform="rotate(-90 247.2 71.6)">50</text>
<text x="29.2" y="73.4" transform="rotate(-90 29.2 73.4)">90</text>
<text x="88.2" y="72.2">5</text>
<text x="194.1" y="72.3" transform="rotate(-90 194.1 72.3)">190</text>
<text x="200.3" y="72.3" transform="rotate(-90 200.3 72.3)">140</text>
<text x="247.2" y="83.6" transform="rotate(-90 247.2 83.6)">70</text>
<text x="26.4" y="88.1">10</text>
<text x="54.7" y="88.1">200</text>
<text x="83.8" y="88.1">10</text>
<text x="206.5" y="92.5">25</text>
<text x="221.3" y="92.5">130</text>
<text x="54.7" y="101.2">220</text>
<text x="105.6" y="98" transform="rotate(-90 105.6 98)">25</text>
<text x="200.3" y="97.4" transform="rotate(-90 200.3 97.4)">25</text>
<text x="409.9" y="101" transform="rotate(-90 409.9 101)">10cm</text>
<text x="137.9" y="112.5">PFC 200x90x30</text>
<text x="409.9" y="109.6" transform="rotate(-90 409.9 109.6)">9cm</text>
<text x="29.2" y="115.1" transform="rotate(-90 29.2 115.1)">50</text>
<text x="240.2" y="119.5" transform="rotate(-21 240.2 119.5)">R5</text>
<text x="409.9" y="119.5" transform="rotate(-90 409.9 119.5)">8cm</text>
<text x="101.9" y="124.9" transform="rotate(-90 101.9 124.9)">100</text>
<text x="108.4" y="124.2" transform="rotate(-90 108.4 124.2)">50</text>
<text x="182.6" y="125.8">BACKING PLATE</text>
<text x="182.7" y="123.2">TO BE USED AS A</text>
<text x="215.7" y="121.5">160</text>
<text x="238.4" y="125.6" transform="rotate(-21 238.4 125.6)">CORNERS</text>
<text x="239" y="122.6" transform="rotate(-21 239 122.6)">TO ALL</text>
<text x="291" y="121.2" transform="rotate(-90 291 121.2)">8</text>
<text x="333.7" y="123.7">400</text>
<text x="23" y="130.6" transform="rotate(-90 23 130.6)">200</text>
<text x="29.2" y="130.7" transform="rotate(-90 29.2 130.7)">100</text>
<text x="159.8" y="128.4">4No Ø14 HOLES</text>
<text x="409.9" y="129.3" transform="rotate(-90 409.9 129.3)">7cm</text>
<text x="84.3" y="134.7">TPB-B-2</text>
<text x="196.2" y="133.8" transform="rotate(-90 196.2 133.8)">50</text>
<text x="284.7" y="136.4">1No Ø14X52 LONG SLOT</text>
<text x="108.4" y="141" transform="rotate(-90 108.4 141)">25</text>
<text x="115.4" y="138.5">35</text>
<text x="131.3" y="138.5">130</text>
<text x="193.6" y="141.7">30</text>
<text x="215.7" y="141.7">100</text>
<text x="316.6" y="138.6">3No Ø10 HOLES</text>
<text x="346.2" y="138.9">60</text>
<text x="358.2" y="138.9">60</text>
<text x="369.2" y="138.9">50</text>
<text x="409.9" y="139.1" transform="rotate(-90 409.9 139.1)">6cm</text>
<text x="29.2" y="145.1" transform="rotate(-90 29.2 145.1)">50</text>
<text x="88.2" y="145.9">5</text>
<text x="131.4" y="144.2">200</text>
<text x="217.1" y="148.1">SLOTTED HOLES</text>
<text x="217.1" y="145.6">2No Ø14</text>
<text x="236.2" y="145.6" transform="rotate(-90 236.2 145.6)">25</text>
<text x="284.4" y="148.8" transform="rotate(-90 284.4 148.8)">50</text>
<text x="291" y="146.3" transform="rotate(-90 291 146.3)">25</text>
<text x="378" y="144.5">5No Ø14 HOLES</text>
<text x="409.9" y="148.9" transform="rotate(-90 409.9 148.9)">5cm</text>
<text x="84.3" y="152.4">TPB-B-1</text>
<text x="297.2" y="155.7">30</text>
<text x="310.6" y="155.7">110</text>
<text x="340.2" y="155.7">60</text>
<text x="352.2" y="155.7">60</text>
<text x="364.2" y="155.7">60</text>
<text x="372.2" y="155.7">20</text>
<text x="409.9" y="158.6" transform="rotate(-90 409.9 158.6)">4cm</text>
<text x="409.9" y="168.6" transform="rotate(-90 409.9 168.6)">3cm</text>
<text x="189.4" y="178.7">10</text>
<text x="409.9" y="178.3" transform="rotate(-90 409.9 178.3)">2cm</text>
<text x="179.1" y="180.4" transform="rotate(36 179.1 180.4)">R7</text>
<text x="200.7" y="182.9" transform="rotate(-30 200.7 182.9)">R7</text>
<text x="409.9" y="188.3" transform="rotate(-90 409.9 188.3)">1cm</text>
<text x="189.5" y="196.1">24</text>
<text x="409.9" y="198" transform="rotate(-90 409.9 198)">0cm</text>
<text x="287.3" y="243.9">TITLE</text>
<text x="351.2" y="243.9">SITE ADDRESS</text>
<text x="271.5" y="261.9">AM</text>
<text x="276.1" y="261.9">21/08/19</text>
<text x="220.8" y="271.1">DRAWN</text>
<text x="243.5" y="271.1">CHECKED</text>
<text x="265.9" y="271.1">APPROVED</text>
<text x="220.9" y="276.1">DATE</text>
<text x="243.6" y="276">DATE</text>
<text x="265.9" y="276.1">DATE</text>
<text x="352.1" y="281.6">ARQIVA REF.</text>
<text x="384.8" y="281.6">DRG No.</text>
<text x="397.5" y="281.6">REV</text>
</g>
</svg>
